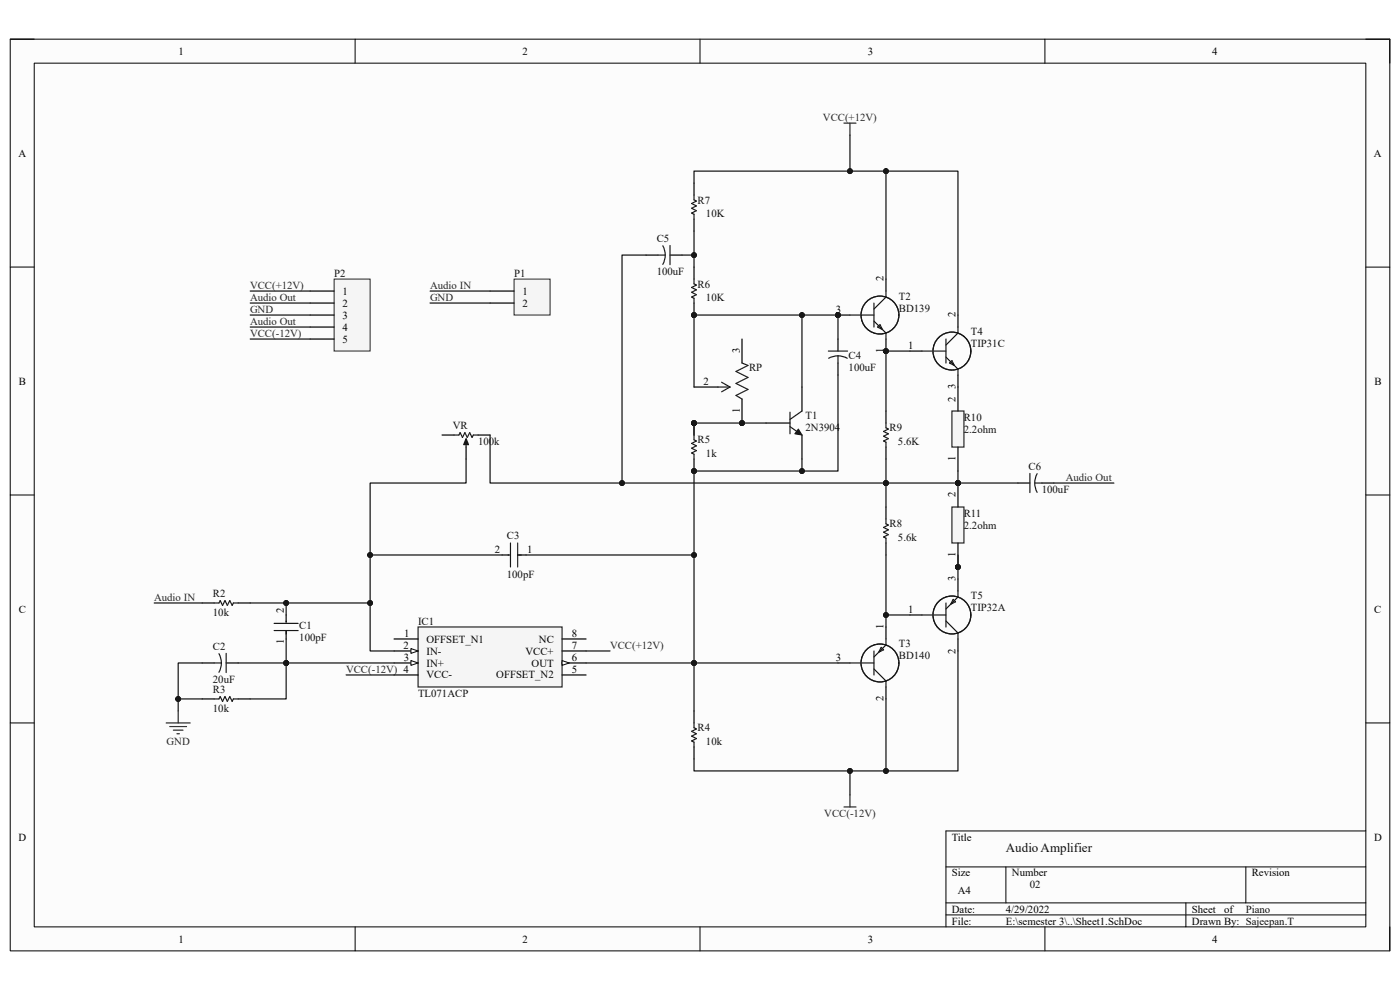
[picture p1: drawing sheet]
<svg xmlns="http://www.w3.org/2000/svg" width="297mm" height="210mm" viewBox="0 0 297 210" stroke-linecap="round" stroke-linejoin="round" font-family="sans-serif">
<path d="M2.2 8.3h292.7v193.4h-292.7z" fill-rule="evenodd" fill="#fcfcfc"/>
<path d="M2.2 8.3h292.7v193.4h-292.7z" fill="none" stroke="#000" stroke-width=".21"/>
<path d="M7.3 13.4h282.5v183.2h-282.5z" fill-rule="evenodd" fill="#fcfcfc"/>
<g fill="none" stroke="#000" stroke-width=".21">
<path d="M2.2 8.3h5.1M7.3 13.4h282.5v183.2h-282.5zM75.3 8.3v5.1M148.5 8.3v5.1M221.7 8.3v5.1M289.8 8.3h5.1v5.1M2.2 56.7h5.1M289.8 56.7h5.1M2.2 105h5.1M289.8 105h5.1M2.2 153.4h5.1M289.8 153.4h5.1"/>
<path d="M289.8 176.3h-89.1v20.3M75.3 196.6v5.1M148.5 196.6v5.1M200.7 183.9h89.1M200.7 191.5h89.1M200.7 194.1h89.1M213.4 183.9v7.6M221.7 196.6v5.1M251.6 191.5v5.1M264.3 183.9v7.6M294.9 196.6v5.1"/>
</g>
<circle cx="177.8" cy="66.8" r=".51" fill="#0e0e0e"/>
<circle cx="177.8" cy="66.8" r=".51" fill="none" stroke="#0e0e0e" stroke-width=".21"/>
<circle cx="188" cy="74.5" r=".51" fill="#0e0e0e"/>
<circle cx="188" cy="74.5" r=".51" fill="none" stroke="#0e0e0e" stroke-width=".21"/>
<path d="M177.8 66.8h2.5" fill="none" stroke="#000" stroke-width=".25"/>
<circle cx="177.8" cy="66.8" r=".51" fill="#0e0e0e"/>
<circle cx="177.8" cy="66.8" r=".51" fill="none" stroke="#0e0e0e" stroke-width=".21"/>
<path d="M188 71.9v2.6" fill="none" stroke="#000" stroke-width=".25"/>
<circle cx="188" cy="74.5" r=".51" fill="#0e0e0e"/>
<circle cx="188" cy="74.5" r=".51" fill="none" stroke="#0e0e0e" stroke-width=".21"/>
<path d="M188 59.2v2.5M162.5 89.7h5.1M170.1 82.1v5.1M170.1 92.3v5.1" fill="none" stroke="#000" stroke-width=".25"/>
<g fill="none" stroke="#1c1c1c" stroke-width=".25">
<path d="M180.3 66.8h5.1M185.4 64.3v5.1M185.4 68.1l2.6 2.6v1.2M186.2 69.4l.5-.5 .5 1zM188 61.7v1.3l-2.6 2.6M167.6 90.5l2.5 1.8M167.6 87.5v4.5M170.1 87.2l-2.5 1.8"/>
<circle cx="186.7" cy="66.8" r="4"/>
</g>
<path d="M169.4 91l.7 1.3-1.5-.3z" fill="#1c1c1c"/>
<path d="M169.4 91l.7 1.3-1.5-.3z" fill="none" stroke="#1c1c1c" stroke-width=".21"/>
<g fill="none" stroke="#000" stroke-width=".25">
<path d="M147.2 38.8v2.6M137.1 54.1h2.5M142.1 54.1h2.6M147.2 46.5v2.5M177.8 71.9v2.6M177.8 77v2.6M193.1 74.5h2.5M203.2 66.8v2.6M203.2 79.6v2.5M188 87.2v2.5M188 94.8v2.6M188 107.6v2.5"/>
<path d="M188 115.2v2.5M216 102.5h2.5M221 102.5h2.6M42.9 127.9h2.5M50.5 127.9h2.6M42.9 140.6h2.5M42.9 148.3h2.5M48 140.6h2.5M50.5 148.3h2.6M147.2 150.8v2.6M147.2 158.5v2.5"/>
</g>
<g fill="none" stroke="#1c1c1c" stroke-width=".25">
<path d="M139.6 54.1h1.5M140.6 52.1l.3 .8 .2 1.2M141.1 54.1l-.2 1.2-.3 .8M142.1 52.1v4M147.2 41.4v1l.5 .3-1 .5 1 .5-1 .5 1 .5-1 .5 .5 .3v1M175.7 74.5h4.1M177.8 75.5l.8 .1 1.1 .4M177.8 75.5l-.8 .1-1.2 .4M177.8 75.5v1.5M195.6 74.5h5.1M200.7 71.9v5.1M200.7 75.7l2.5 2.6v1.3"/>
<path d="M201.4 77l.6-.5 .5 1zM203.2 69.4v1.3l-2.5 2.5M188 89.7v1.1l.5 .2-1 .5 1 .5-1 .5 1 .5-1 .6 .5 .2v1M188 110.1v1l.5 .3-1 .5 1 .5-1 .5 1 .5-1 .5 .5 .3v1M218.5 100.4v4.1M219.5 102.5l.2 1.2 .3 .7M219.5 102.5h1.5M220 100.5l-.3 .8-.2 1.2M45.4 127.9h1.1l.2-.5 .5 1 .5-1 .5 1 .5-1 .6 1 .2-.5h1M46.5 138.7l.3 .7 .2 1.2M48 138.6v4.1M45.4 140.6h1.6"/>
<path d="M45.4 148.3h1.1l.2-.5 .5 1 .5-1 .5 1 .5-1 .6 1 .2-.5h1M47 140.6l-.2 1.3-.3 .7M147.2 153.4v1l.5 .2-1 .5 1 .6-1 .5 1 .5-1 .5 .5 .2v1.1"/>
<circle cx="201.9" cy="74.5" r="4"/>
<circle cx="202" cy="74.5" r="4"/>
</g>
<path d="M179 26.1h2.6M180.3 26.1v2.6M35.3 153.4h5M36 154.1h3.6M36.8 154.9h2M37.5 155.7h.6M37.8 150.8v2.6M179 171.2h2.6M180.3 168.6v2.6" fill="none" stroke="#262626" stroke-width=".25"/>
<circle cx="147.2" cy="66.8" r=".51" fill="#0e0e0e"/>
<circle cx="147.2" cy="66.8" r=".51" fill="none" stroke="#0e0e0e" stroke-width=".21"/>
<path d="M147.2 56.7v2.5M147.2 64.3v2.5" fill="none" stroke="#000" stroke-width=".25"/>
<circle cx="147.2" cy="66.8" r=".51" fill="#0e0e0e"/>
<circle cx="147.2" cy="66.8" r=".51" fill="none" stroke="#0e0e0e" stroke-width=".21"/>
<path d="M147.2 59.2v1l.5 .3-1 .5 1 .5-1 .5 1 .5-1 .5 .5 .3v1" fill="none" stroke="#1c1c1c" stroke-width=".25"/>
<circle cx="147.2" cy="89.7" r=".51" fill="#0e0e0e"/>
<circle cx="147.2" cy="89.7" r=".51" fill="none" stroke="#0e0e0e" stroke-width=".21"/>
<circle cx="147.2" cy="99.9" r=".51" fill="#0e0e0e"/>
<circle cx="147.2" cy="99.9" r=".51" fill="none" stroke="#0e0e0e" stroke-width=".21"/>
<path d="M147.2 89.7v2.6" fill="none" stroke="#000" stroke-width=".25"/>
<circle cx="147.2" cy="89.7" r=".51" fill="#0e0e0e"/>
<circle cx="147.2" cy="89.7" r=".51" fill="none" stroke="#0e0e0e" stroke-width=".21"/>
<path d="M147.2 97.4v2.5" fill="none" stroke="#000" stroke-width=".25"/>
<circle cx="147.2" cy="99.9" r=".51" fill="#0e0e0e"/>
<circle cx="147.2" cy="99.9" r=".51" fill="none" stroke="#0e0e0e" stroke-width=".21"/>
<path d="M147.2 92.3v1l.5 .3-1 .5 1 .5-1 .5 1 .5-1 .5 .5 .3v1" fill="none" stroke="#1c1c1c" stroke-width=".25"/>
<path d="M202 87.2h2.5v7.6h-2.5z" fill-rule="evenodd" fill="#f5f5f5"/>
<path d="M202 87.2h2.5v7.6h-2.5z" fill="none" stroke="#262626" stroke-width=".25"/>
<path d="M203.2 82.1v5.1M203.2 94.8v5.1" fill="none" stroke="#000" stroke-width=".25"/>
<circle cx="203.2" cy="120.3" r=".51" fill="#0e0e0e"/>
<circle cx="203.2" cy="120.3" r=".51" fill="none" stroke="#0e0e0e" stroke-width=".21"/>
<circle cx="203.2" cy="102.5" r=".51" fill="#0e0e0e"/>
<circle cx="203.2" cy="102.5" r=".51" fill="none" stroke="#0e0e0e" stroke-width=".21"/>
<path d="M202 107.6h2.5v7.6h-2.5z" fill-rule="evenodd" fill="#f5f5f5"/>
<path d="M202 107.6h2.5v7.6h-2.5z" fill="none" stroke="#262626" stroke-width=".25"/>
<path d="M203.2 115.2v5.1" fill="none" stroke="#000" stroke-width=".25"/>
<circle cx="203.2" cy="120.3" r=".51" fill="#0e0e0e"/>
<circle cx="203.2" cy="120.3" r=".51" fill="none" stroke="#0e0e0e" stroke-width=".21"/>
<path d="M203.2 102.5v5.1" fill="none" stroke="#000" stroke-width=".25"/>
<circle cx="203.2" cy="102.5" r=".51" fill="#0e0e0e"/>
<circle cx="203.2" cy="102.5" r=".51" fill="none" stroke="#0e0e0e" stroke-width=".21"/>
<path d="M88.7 133h30.5v12.7h-30.5z" fill-rule="evenodd" fill="#f5f5f5"/>
<path d="M88.7 133h30.5v12.7h-30.5z" fill="none" stroke="#262626" stroke-width=".25"/>
<path d="M83.6 135.6h5.1M83.6 138.1h5.1" fill="none" stroke="#000" stroke-width=".25"/>
<path d="M87.2 137.6l1.5 .5-1.5 .5z" fill="#fbfbfb"/>
<path d="M87.2 137.6l1.5 .5-1.5 .5z" fill="none" stroke="#000" stroke-width=".21"/>
<path d="M83.6 140.6h5.1" fill="none" stroke="#000" stroke-width=".25"/>
<path d="M87.2 140.1l1.5 .5-1.5 .5z" fill="#fbfbfb"/>
<path d="M87.2 140.1l1.5 .5-1.5 .5z" fill="none" stroke="#000" stroke-width=".21"/>
<path d="M119.2 135.6h5.1M119.2 138.1h5.1M83.6 143.2h5.1M119.2 140.6h5.1" fill="none" stroke="#000" stroke-width=".25"/>
<path d="M119.2 140.1l1.6 .5-1.6 .5z" fill="#fbfbfb"/>
<path d="M119.2 140.1l1.6 .5-1.6 .5z" fill="none" stroke="#000" stroke-width=".21"/>
<path d="M188 133v2.6M193.1 130.5h2.5M203.2 122.8v2.6M203.2 135.6v2.5M119.2 143.2h5.1M177.8 140.6h2.5M188 145.7v2.6" fill="none" stroke="#000" stroke-width=".25"/>
<g fill="none" stroke="#1c1c1c" stroke-width=".25">
<path d="M185.4 138.1v5.1M186.9 137.3l.6 .5-1.1 .6zM188 135.6v1.2l-2.6 2.6M195.6 130.5h5.1M200.7 127.9v5.1M200.7 131.7l2.5 2.6v1.3M202.2 127.2l.5 .5-1 .5zM203.2 125.4v1.2l-2.5 2.6M180.3 140.6h5.1M185.4 141.9l2.6 2.6v1.2"/>
<circle cx="201.9" cy="130.5" r="4"/>
<circle cx="202" cy="130.5" r="4"/>
<circle cx="186.7" cy="140.6" r="4"/>
</g>
<path d="M70.9 59.2h7.6v15.3h-7.6z" fill-rule="evenodd" fill="#f5f5f5"/>
<path d="M70.9 59.2h7.6v15.3h-7.6z" fill="none" stroke="#262626" stroke-width=".21"/>
<path d="M65.8 61.7h5.1M65.8 64.3h5.1M65.8 66.8h5.1M65.8 69.4h5.1M65.8 71.9h5.1" fill="none" stroke="#000" stroke-width=".25"/>
<circle cx="157.4" cy="89.7" r=".51" fill="#0e0e0e"/>
<circle cx="157.4" cy="89.7" r=".51" fill="none" stroke="#0e0e0e" stroke-width=".21"/>
<path d="M157.4 77l1.3 .5-2.6 1.3 2.6 1.3-2.6 1.2 2.6 1.3-2.6 1.3 1.3 .8M152.3 82.1h2.6M153.1 81.1l1.8 1M154.9 82.1l-1.8 1" fill="none" stroke="#1c1c1c" stroke-width=".25"/>
<path d="M157.4 84.7v5" fill="none" stroke="#000" stroke-width=".25"/>
<circle cx="157.4" cy="89.7" r=".51" fill="#0e0e0e"/>
<circle cx="157.4" cy="89.7" r=".51" fill="none" stroke="#0e0e0e" stroke-width=".21"/>
<path d="M157.4 71.9v5.1M147.2 82.1h5.1M106.5 117.7h1.5M109.8 117.7h1.8M60.7 130.5v1.5M60.7 133.8v1.8" fill="none" stroke="#000" stroke-width=".25"/>
<path d="M107.8 117.7h.2M108.3 115.2v5.1M109.8 115.2v5.1M109.8 117.7h.8M58.2 133.8h5.1M58.2 132.2h5.1M60.7 131.7v.3M60.7 133.8v.7" fill="none" stroke="#1c1c1c" stroke-width=".25"/>
<path d="M109.1 59.2h7.6v7.6h-7.6z" fill-rule="evenodd" fill="#f5f5f5"/>
<path d="M109.1 59.2h7.6v7.6h-7.6z" fill="none" stroke="#262626" stroke-width=".21"/>
<path d="M104 61.7h5.1M104 64.3h5.1M93.8 92.3h2.5M98.9 94.8v2.6" fill="none" stroke="#000" stroke-width=".25"/>
<path d="M98.9 93.6v1.2" fill="none" stroke="#1c1c1c" stroke-width=".25"/>
<path d="M98.9 93l.5 1.3h-1z" fill="#1c1c1c"/>
<path d="M96.3 92.3h1.1l.2-.5 .5 1 .5-1 .5 1 .5-1 .6 1 .2-.5h1M98.9 93l.5 1.3h-1z" fill="none" stroke="#1c1c1c" stroke-width=".25"/>
<path d="M101.4 92.3h2.6" fill="none" stroke="#000" stroke-width=".25"/>
<path d="M203.2 99.9v2.6" fill="none" stroke="#0e0e0e" stroke-width=".25"/>
<circle cx="203.2" cy="102.5" r=".51" fill="#0e0e0e"/>
<circle cx="203.2" cy="102.5" r=".51" fill="none" stroke="#0e0e0e" stroke-width=".21"/>
<path d="M32.7 127.9h10.2M42.9 148.3h-5.1v2.5" fill="none" stroke="#0e0e0e" stroke-width=".25"/>
<circle cx="37.8" cy="148.3" r=".51" fill="#0e0e0e"/>
<circle cx="37.8" cy="148.3" r=".51" fill="none" stroke="#0e0e0e" stroke-width=".21"/>
<path d="M42.9 140.6h-5.1v7.7" fill="none" stroke="#0e0e0e" stroke-width=".25"/>
<circle cx="37.8" cy="148.3" r=".51" fill="#0e0e0e"/>
<circle cx="37.8" cy="148.3" r=".51" fill="none" stroke="#0e0e0e" stroke-width=".21"/>
<path d="M50.5 140.6h10.2" fill="none" stroke="#0e0e0e" stroke-width=".25"/>
<circle cx="60.7" cy="140.6" r=".51" fill="#0e0e0e"/>
<circle cx="60.7" cy="140.6" r=".51" fill="none" stroke="#0e0e0e" stroke-width=".21"/>
<path d="M53.1 127.9h25.4v10.2h5.1" fill="none" stroke="#0e0e0e" stroke-width=".25"/>
<circle cx="60.7" cy="127.9" r=".51" fill="#0e0e0e"/>
<circle cx="60.7" cy="127.9" r=".51" fill="none" stroke="#0e0e0e" stroke-width=".21"/>
<circle cx="78.5" cy="127.9" r=".51" fill="#0e0e0e"/>
<circle cx="78.5" cy="127.9" r=".51" fill="none" stroke="#0e0e0e" stroke-width=".21"/>
<path d="M53.1 71.9h12.7M53.1 66.8h12.7M53.1 64.3h12.7M53.1 61.7h12.7M60.7 140.6h22.9" fill="none" stroke="#0e0e0e" stroke-width=".25"/>
<circle cx="60.7" cy="140.6" r=".51" fill="#0e0e0e"/>
<circle cx="60.7" cy="140.6" r=".51" fill="none" stroke="#0e0e0e" stroke-width=".21"/>
<path d="M106.5 117.7h-28v10.2M73.4 143.2h10.2" fill="none" stroke="#0e0e0e" stroke-width=".25"/>
<circle cx="78.5" cy="117.7" r=".51" fill="#0e0e0e"/>
<circle cx="78.5" cy="117.7" r=".51" fill="none" stroke="#0e0e0e" stroke-width=".21"/>
<circle cx="78.5" cy="127.9" r=".51" fill="#0e0e0e"/>
<circle cx="78.5" cy="127.9" r=".51" fill="none" stroke="#0e0e0e" stroke-width=".21"/>
<path d="M111.6 117.7h35.6v22.9h-22.9" fill="none" stroke="#0e0e0e" stroke-width=".25"/>
<circle cx="147.2" cy="117.7" r=".51" fill="#0e0e0e"/>
<circle cx="147.2" cy="117.7" r=".51" fill="none" stroke="#0e0e0e" stroke-width=".21"/>
<circle cx="147.2" cy="140.6" r=".51" fill="#0e0e0e"/>
<circle cx="147.2" cy="140.6" r=".51" fill="none" stroke="#0e0e0e" stroke-width=".21"/>
<path d="M132 102.5h56M124.3 138.1h5.1" fill="none" stroke="#0e0e0e" stroke-width=".25"/>
<circle cx="132" cy="102.5" r=".51" fill="#0e0e0e"/>
<circle cx="132" cy="102.5" r=".51" fill="none" stroke="#0e0e0e" stroke-width=".21"/>
<circle cx="188" cy="102.5" r=".51" fill="#0e0e0e"/>
<circle cx="188" cy="102.5" r=".51" fill="none" stroke="#0e0e0e" stroke-width=".21"/>
<path d="M144.7 54.1h2.5v2.6" fill="none" stroke="#0e0e0e" stroke-width=".25"/>
<circle cx="147.2" cy="54.1" r=".51" fill="#0e0e0e"/>
<circle cx="147.2" cy="54.1" r=".51" fill="none" stroke="#0e0e0e" stroke-width=".21"/>
<path d="M203.2 138.1v25.4h-56v-2.5" fill="none" stroke="#0e0e0e" stroke-width=".25"/>
<circle cx="180.3" cy="163.5" r=".51" fill="#0e0e0e"/>
<circle cx="180.3" cy="163.5" r=".51" fill="none" stroke="#0e0e0e" stroke-width=".21"/>
<circle cx="188" cy="163.5" r=".51" fill="#0e0e0e"/>
<circle cx="188" cy="163.5" r=".51" fill="none" stroke="#0e0e0e" stroke-width=".21"/>
<path d="M147.2 140.6h30.6" fill="none" stroke="#0e0e0e" stroke-width=".25"/>
<circle cx="147.2" cy="140.6" r=".51" fill="#0e0e0e"/>
<circle cx="147.2" cy="140.6" r=".51" fill="none" stroke="#0e0e0e" stroke-width=".21"/>
<path d="M170.1 99.9h-22.9v17.8" fill="none" stroke="#0e0e0e" stroke-width=".25"/>
<circle cx="170.1" cy="99.9" r=".51" fill="#0e0e0e"/>
<circle cx="170.1" cy="99.9" r=".51" fill="none" stroke="#0e0e0e" stroke-width=".21"/>
<circle cx="147.2" cy="99.9" r=".51" fill="#0e0e0e"/>
<circle cx="147.2" cy="99.9" r=".51" fill="none" stroke="#0e0e0e" stroke-width=".21"/>
<circle cx="147.2" cy="117.7" r=".51" fill="#0e0e0e"/>
<circle cx="147.2" cy="117.7" r=".51" fill="none" stroke="#0e0e0e" stroke-width=".21"/>
<path d="M147.2 89.7h15.3" fill="none" stroke="#0e0e0e" stroke-width=".25"/>
<circle cx="147.2" cy="89.7" r=".51" fill="#0e0e0e"/>
<circle cx="147.2" cy="89.7" r=".51" fill="none" stroke="#0e0e0e" stroke-width=".21"/>
<circle cx="157.4" cy="89.7" r=".51" fill="#0e0e0e"/>
<circle cx="157.4" cy="89.7" r=".51" fill="none" stroke="#0e0e0e" stroke-width=".21"/>
<path d="M180.3 28.7v7.6h-33.1v2.5" fill="none" stroke="#0e0e0e" stroke-width=".25"/>
<circle cx="180.3" cy="36.3" r=".51" fill="#0e0e0e"/>
<circle cx="180.3" cy="36.3" r=".51" fill="none" stroke="#0e0e0e" stroke-width=".21"/>
<path d="M177.8 79.6v20.3h-7.7v-2.5" fill="none" stroke="#0e0e0e" stroke-width=".25"/>
<circle cx="170.1" cy="99.9" r=".51" fill="#0e0e0e"/>
<circle cx="170.1" cy="99.9" r=".51" fill="none" stroke="#0e0e0e" stroke-width=".21"/>
<path d="M180.3 36.3h22.9v30.5" fill="none" stroke="#0e0e0e" stroke-width=".25"/>
<circle cx="180.3" cy="36.3" r=".51" fill="#0e0e0e"/>
<circle cx="180.3" cy="36.3" r=".51" fill="none" stroke="#0e0e0e" stroke-width=".21"/>
<circle cx="188" cy="36.3" r=".51" fill="#0e0e0e"/>
<circle cx="188" cy="36.3" r=".51" fill="none" stroke="#0e0e0e" stroke-width=".21"/>
<path d="M188 130.5h5.1" fill="none" stroke="#0e0e0e" stroke-width=".25"/>
<circle cx="188" cy="130.5" r=".51" fill="#0e0e0e"/>
<circle cx="188" cy="130.5" r=".51" fill="none" stroke="#0e0e0e" stroke-width=".21"/>
<path d="M188 102.5h15.2" fill="none" stroke="#0e0e0e" stroke-width=".25"/>
<circle cx="203.2" cy="102.5" r=".51" fill="#0e0e0e"/>
<circle cx="203.2" cy="102.5" r=".51" fill="none" stroke="#0e0e0e" stroke-width=".21"/>
<circle cx="188" cy="102.5" r=".51" fill="#0e0e0e"/>
<circle cx="188" cy="102.5" r=".51" fill="none" stroke="#0e0e0e" stroke-width=".21"/>
<path d="M193.1 74.5h-5.1v12.7" fill="none" stroke="#0e0e0e" stroke-width=".25"/>
<circle cx="188" cy="74.5" r=".51" fill="#0e0e0e"/>
<circle cx="188" cy="74.5" r=".51" fill="none" stroke="#0e0e0e" stroke-width=".21"/>
<path d="M203.2 102.5h12.8" fill="none" stroke="#0e0e0e" stroke-width=".25"/>
<circle cx="203.2" cy="102.5" r=".51" fill="#0e0e0e"/>
<circle cx="203.2" cy="102.5" r=".51" fill="none" stroke="#0e0e0e" stroke-width=".21"/>
<path d="M223.6 102.5h12.7M60.7 127.9v2.6" fill="none" stroke="#0e0e0e" stroke-width=".25"/>
<circle cx="60.7" cy="127.9" r=".51" fill="#0e0e0e"/>
<circle cx="60.7" cy="127.9" r=".51" fill="none" stroke="#0e0e0e" stroke-width=".21"/>
<path d="M147.2 140.6v10.2" fill="none" stroke="#0e0e0e" stroke-width=".25"/>
<circle cx="147.2" cy="140.6" r=".51" fill="#0e0e0e"/>
<circle cx="147.2" cy="140.6" r=".51" fill="none" stroke="#0e0e0e" stroke-width=".21"/>
<path d="M147.2 89.7v2.6" fill="none" stroke="#0e0e0e" stroke-width=".25"/>
<circle cx="147.2" cy="89.7" r=".51" fill="#0e0e0e"/>
<circle cx="147.2" cy="89.7" r=".51" fill="none" stroke="#0e0e0e" stroke-width=".21"/>
<path d="M147.2 49v5.1" fill="none" stroke="#0e0e0e" stroke-width=".25"/>
<circle cx="147.2" cy="54.1" r=".51" fill="#0e0e0e"/>
<circle cx="147.2" cy="54.1" r=".51" fill="none" stroke="#0e0e0e" stroke-width=".21"/>
<path d="M180.3 163.5v5.1" fill="none" stroke="#0e0e0e" stroke-width=".25"/>
<circle cx="180.3" cy="163.5" r=".51" fill="#0e0e0e"/>
<circle cx="180.3" cy="163.5" r=".51" fill="none" stroke="#0e0e0e" stroke-width=".21"/>
<path d="M188 148.3v15.2" fill="none" stroke="#0e0e0e" stroke-width=".25"/>
<circle cx="188" cy="163.5" r=".51" fill="#0e0e0e"/>
<circle cx="188" cy="163.5" r=".51" fill="none" stroke="#0e0e0e" stroke-width=".21"/>
<path d="M188 117.7v15.3" fill="none" stroke="#0e0e0e" stroke-width=".25"/>
<circle cx="188" cy="130.5" r=".51" fill="#0e0e0e"/>
<circle cx="188" cy="130.5" r=".51" fill="none" stroke="#0e0e0e" stroke-width=".21"/>
<path d="M188 97.4v10.2" fill="none" stroke="#0e0e0e" stroke-width=".25"/>
<circle cx="188" cy="102.5" r=".51" fill="#0e0e0e"/>
<circle cx="188" cy="102.5" r=".51" fill="none" stroke="#0e0e0e" stroke-width=".21"/>
<path d="M188 36.3v22.9" fill="none" stroke="#0e0e0e" stroke-width=".25"/>
<circle cx="188" cy="36.3" r=".51" fill="#0e0e0e"/>
<circle cx="188" cy="36.3" r=".51" fill="none" stroke="#0e0e0e" stroke-width=".21"/>
<path d="M203.2 117.7v5.1" fill="none" stroke="#0e0e0e" stroke-width=".25"/>
<circle cx="203.2" cy="120.3" r=".51" fill="#0e0e0e"/>
<circle cx="203.2" cy="120.3" r=".51" fill="none" stroke="#0e0e0e" stroke-width=".21"/>
<path d="M147.2 82.1v-15.3h22.9v15.3" fill="none" stroke="#0e0e0e" stroke-width=".25"/>
<circle cx="147.2" cy="66.8" r=".51" fill="#0e0e0e"/>
<circle cx="147.2" cy="66.8" r=".51" fill="none" stroke="#0e0e0e" stroke-width=".21"/>
<circle cx="170.1" cy="66.8" r=".51" fill="#0e0e0e"/>
<circle cx="170.1" cy="66.8" r=".51" fill="none" stroke="#0e0e0e" stroke-width=".21"/>
<path d="M170.1 66.8h7.7v5.1" fill="none" stroke="#0e0e0e" stroke-width=".25"/>
<circle cx="177.8" cy="66.8" r=".51" fill="#0e0e0e"/>
<circle cx="177.8" cy="66.8" r=".51" fill="none" stroke="#0e0e0e" stroke-width=".21"/>
<circle cx="170.1" cy="66.8" r=".51" fill="#0e0e0e"/>
<circle cx="170.1" cy="66.8" r=".51" fill="none" stroke="#0e0e0e" stroke-width=".21"/>
<path d="M60.7 135.6v12.7h-7.6" fill="none" stroke="#0e0e0e" stroke-width=".25"/>
<circle cx="60.7" cy="140.6" r=".51" fill="#0e0e0e"/>
<circle cx="60.7" cy="140.6" r=".51" fill="none" stroke="#0e0e0e" stroke-width=".21"/>
<path d="M137.1 54.1h-5.1v48.4h-28v-10.2M53.1 69.4h12.7M91.2 61.7h12.8M91.2 64.3h12.8" fill="none" stroke="#0e0e0e" stroke-width=".25"/>
<circle cx="132" cy="102.5" r=".51" fill="#0e0e0e"/>
<circle cx="132" cy="102.5" r=".51" fill="none" stroke="#0e0e0e" stroke-width=".21"/>
<path d="M98.9 97.4v5.1h-20.4v15.2" fill="none" stroke="#0e0e0e" stroke-width=".25"/>
<circle cx="78.5" cy="117.7" r=".51" fill="#0e0e0e"/>
<circle cx="78.5" cy="117.7" r=".51" fill="none" stroke="#0e0e0e" stroke-width=".21"/>
<text font-size="2.8" fill="#0e0e0e" x="213.4" y="180.8">Audio Amplifier</text>
<g font-size="2.3">
<text x="37.9" y="11.6">1</text>
<text x="110.9" y="11.6">2</text>
<text x="184.1" y="11.6">3</text>
<text x="257.2" y="11.6">4</text>
<text x="3.9" y="33.2">A</text>
<text x="291.5" y="33.2">A</text>
<text x="187.5" y="59.7" transform="rotate(-90 187.5 59.7)">2</text>
<text x="72.6" y="62.5">1</text>
<text x="72.6" y="65.1">2</text>
<text x="110.8" y="62.5">1</text>
<text x="110.8" y="65.1">2</text>
<text x="72.6" y="67.6">3</text>
<text x="72.6" y="70.1">4</text>
<text x="177.3" y="66.3">3</text>
<text x="202.7" y="67.4" transform="rotate(-90 202.7 67.4)">2</text>
<text x="72.6" y="72.7">5</text>
<text x="156.9" y="75" transform="rotate(-90 156.9 75)">3</text>
<text x="187.5" y="74.8" transform="rotate(-90 187.5 74.8)">1</text>
<text x="192.7" y="74">1</text>
<text x="4" y="81.6">B</text>
<text x="149.2" y="81.6">2</text>
<text x="202.7" y="82.5" transform="rotate(-90 202.7 82.5)">3</text>
<text x="291.6" y="81.6">B</text>
<text x="156.9" y="87.5" transform="rotate(-90 156.9 87.5)">1</text>
<text x="202.7" y="85.2" transform="rotate(-90 202.7 85.2)">2</text>
<text x="202.7" y="97.7" transform="rotate(-90 202.7 97.7)">1</text>
<text x="202.7" y="105.5" transform="rotate(-90 202.7 105.5)">2</text>
<text x="104.9" y="117.2">2</text>
<text x="111.8" y="117.2">1</text>
<text x="202.7" y="118.1" transform="rotate(-90 202.7 118.1)">1</text>
<text x="202.7" y="123.3" transform="rotate(-90 202.7 123.3)">3</text>
<text x="4" y="130">C</text>
<text x="60.2" y="130" transform="rotate(-90 60.2 130)">2</text>
<text x="192.7" y="130">1</text>
<text x="291.5" y="130">C</text>
<text x="60.2" y="136.7" transform="rotate(-90 60.2 136.7)">1</text>
<text x="85.6" y="137.6">2</text>
<text x="85.8" y="135">1</text>
<text x="90.5" y="136.3">OFFSET_N1</text>
<text x="114.3" y="136.3">NC</text>
<text x="121.3" y="135">8</text>
<text x="121.3" y="137.6">7</text>
<text x="187.5" y="133.5" transform="rotate(-90 187.5 133.5)">1</text>
<text x="85.7" y="140.1">3</text>
<text x="90.5" y="138.9">IN-</text>
<text x="90.5" y="141.4">IN+</text>
<text x="90.5" y="143.9">VCC-</text>
<text x="105.3" y="143.9">OFFSET_N2</text>
<text x="111.5" y="138.9">VCC+</text>
<text x="112.8" y="141.4">OUT</text>
<text x="121.3" y="140.1">6</text>
<text x="121.3" y="142.7">5</text>
<text x="177.3" y="140.1">3</text>
<text x="202.7" y="138.6" transform="rotate(-90 202.7 138.6)">2</text>
<text x="187.5" y="148.8" transform="rotate(-90 187.5 148.8)">2</text>
<text x="3.9" y="178.3">D</text>
<text x="201.9" y="178.3">Title</text>
<text x="291.5" y="178.3">D</text>
<text x="201.9" y="185.9">Size</text>
<text x="214.7" y="185.9">Number</text>
<text x="265.6" y="185.9">Revision</text>
<text x="203.2" y="189.7">A4</text>
<text x="201.9" y="193.6">Date:</text>
<text x="201.9" y="196.1">File:</text>
<text x="213.4" y="193.6">4/29/2022</text>
<text x="213.4" y="196.1">E:\semester 3\..\Sheet1.SchDoc</text>
<text x="252.8" y="196.1">Drawn By: Sajeepan.T</text>
<text x="252.9" y="193.6">Sheet</text>
<text x="259.7" y="193.6">of</text>
<text x="37.9" y="199.9">1</text>
<text x="110.9" y="199.9">2</text>
<text x="184.1" y="199.9">3</text>
<text x="257.2" y="199.9">4</text>
</g>
<g font-size="2.3" fill="#262626">
<text x="174.6" y="25.6">VCC(+12V)</text>
<text x="53" y="63.8">Audio Out</text>
<text x="53" y="61.3">VCC(+12V)</text>
<text x="91.2" y="63.8">GND</text>
<text x="91.2" y="61.3">Audio IN</text>
<text x="53" y="66.3">GND</text>
<text x="53" y="71.4">VCC(-12V)</text>
<text x="53" y="68.9">Audio Out</text>
<text x="226.1" y="101.9">Audio Out</text>
<text x="32.7" y="127.4">Audio IN</text>
<text x="129.4" y="137.6">VCC(+12V)</text>
<text x="73.4" y="142.7">VCC(-12V) 4</text>
<text x="35.3" y="157.9">GND</text>
<text x="174.9" y="173.2">VCC(-12V)</text>
</g>
<g font-size="2.3" fill="#0e0e0e">
<text x="148" y="43.2">R7</text>
<text x="149.8" y="46">10K</text>
<text x="139.3" y="51.3">C5</text>
<text x="70.9" y="58.7">P2</text>
<text x="109.1" y="58.7">P1</text>
<text x="139.3" y="58.4">100uF</text>
<text x="148" y="61">R6</text>
<text x="149.8" y="63.8">10K</text>
<text x="190.7" y="63.5">T2</text>
<text x="190.7" y="66.1">BD139</text>
<text x="206" y="71.2">T4</text>
<text x="180" y="76.2">C4</text>
<text x="206" y="73.7">TIP31C</text>
<text x="158.9" y="78.8">RP</text>
<text x="180" y="78.8">100uF</text>
<text x="170.9" y="89">T1</text>
<text x="204.5" y="89.2">R10</text>
<text x="96.1" y="91">VR</text>
<text x="101.4" y="94.3">100k</text>
<text x="148" y="94.1">R5</text>
<text x="170.9" y="91.5">2N3904</text>
<text x="188.7" y="91.5">R9</text>
<text x="190.5" y="94.3">5.6K</text>
<text x="204.5" y="91.8">2.2ohm</text>
<text x="149.8" y="96.9">1k</text>
<text x="218.2" y="99.7">C6</text>
<text x="221" y="104.5">100uF</text>
<text x="188.7" y="111.9">R8</text>
<text x="204.5" y="109.6">R11</text>
<text x="204.5" y="112.1">2.2ohm</text>
<text x="107.5" y="114.4">C3</text>
<text x="190.5" y="114.7">5.6k</text>
<text x="107.5" y="122.6">100pF</text>
<text x="45.2" y="130.7">10k</text>
<text x="45.2" y="126.7">R2</text>
<text x="206" y="127.2">T5</text>
<text x="206" y="129.7">TIP32A</text>
<text x="45.2" y="137.8">C2</text>
<text x="63.5" y="133.5">C1</text>
<text x="63.5" y="136.1">100pF</text>
<text x="88.7" y="132.5">IC1</text>
<text x="190.7" y="137.3">T3</text>
<text x="190.7" y="139.9">BD140</text>
<text x="45.2" y="144.9">20uF</text>
<text x="45.2" y="147">R3</text>
<text x="88.7" y="147.8">TL071ACP</text>
<text x="45.2" y="151.1">10k</text>
<text x="148" y="155.2">R4</text>
<text x="149.8" y="157.9">10k</text>
<text x="218.5" y="188.5">02</text>
<text x="264.3" y="193.6">Piano</text>
</g>
</svg>
